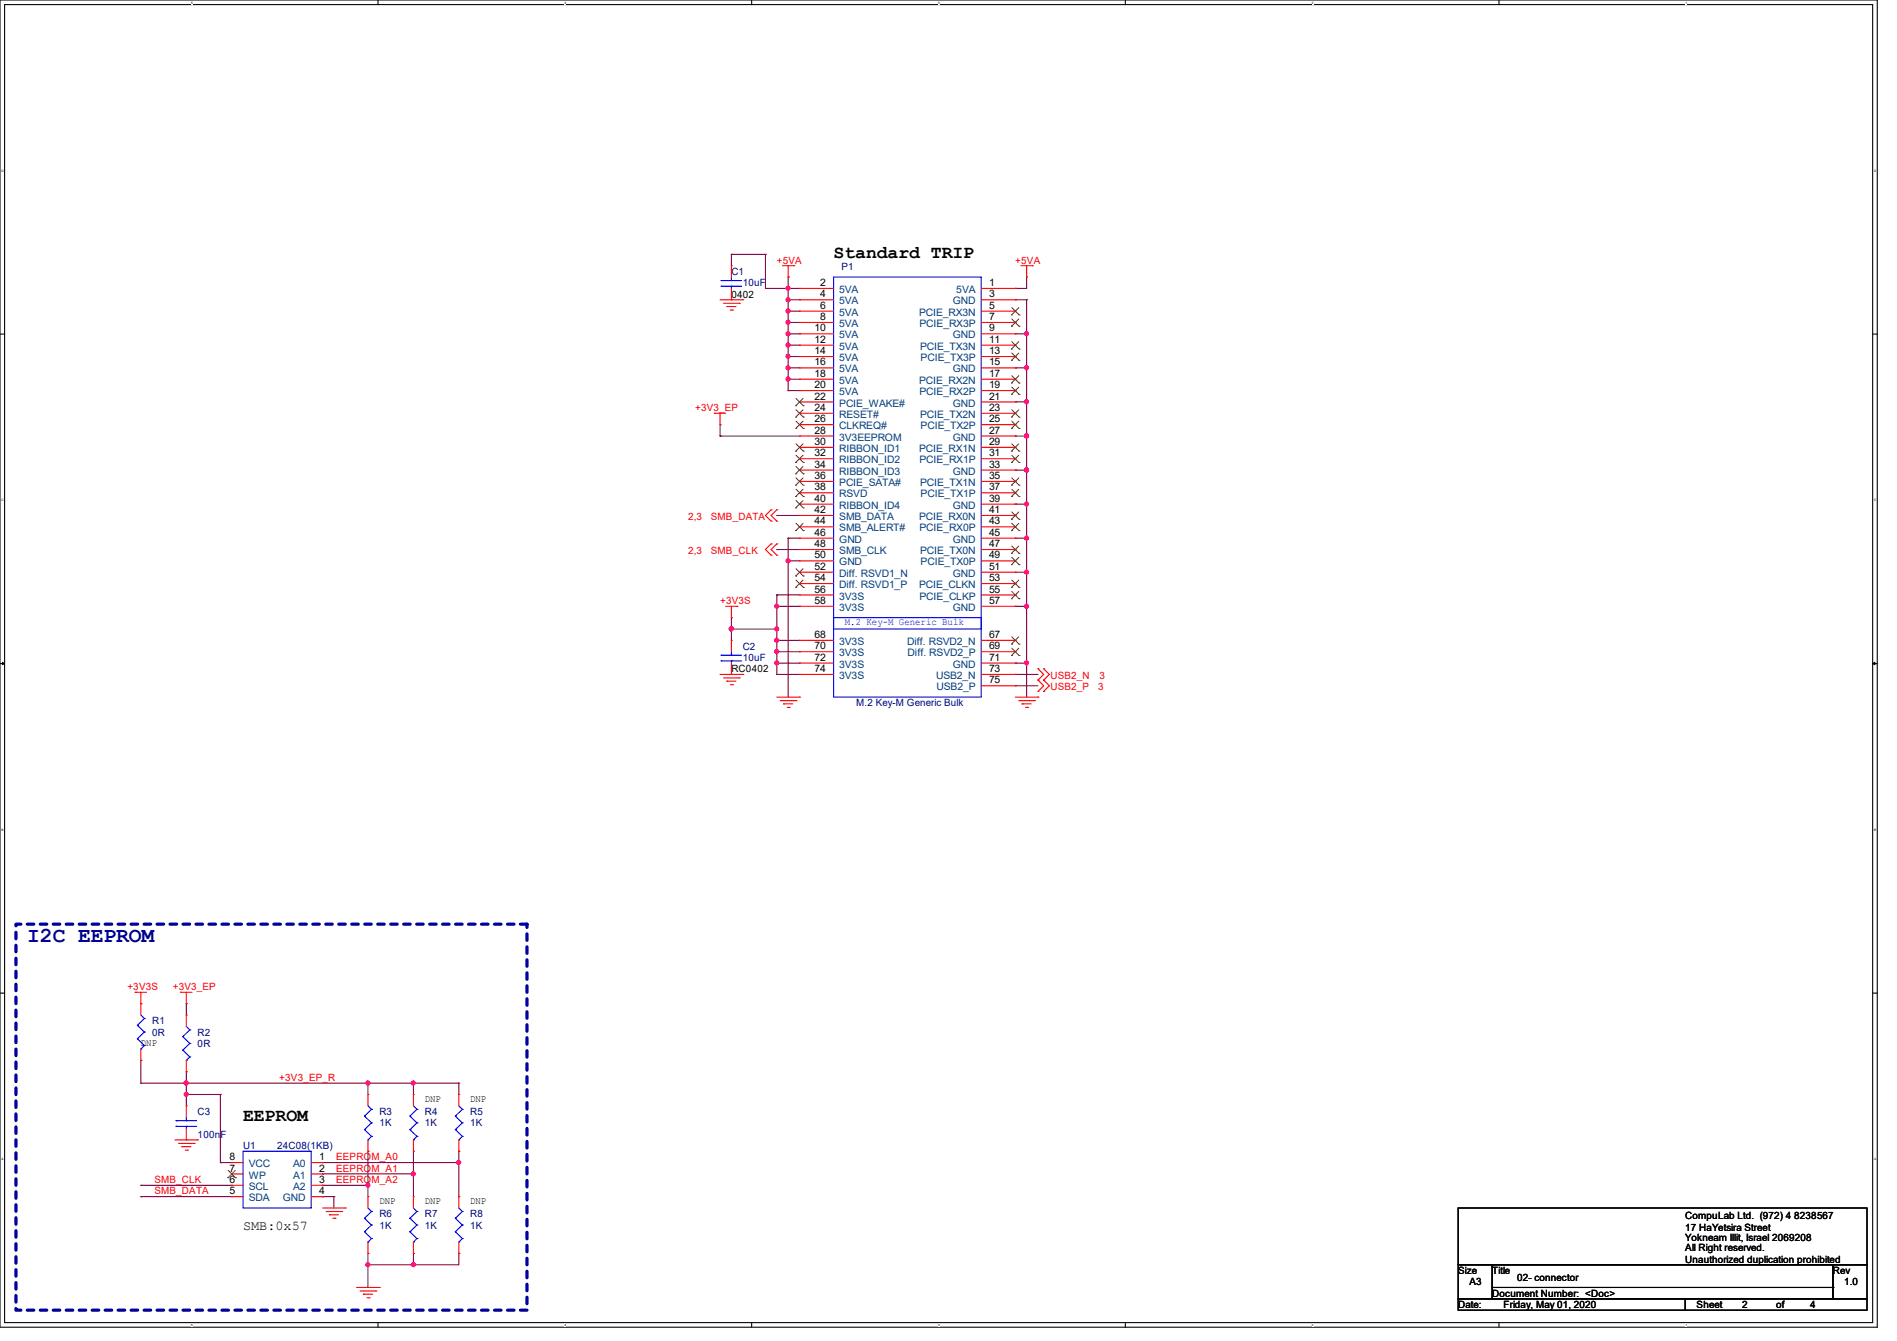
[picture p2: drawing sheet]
<svg xmlns="http://www.w3.org/2000/svg" width="297mm" height="210mm" viewBox="0 0 297 210" stroke-linecap="round" stroke-linejoin="round" font-family="sans-serif">
<path d="M0 0h293.9v207.9h-293.9zM.7 .7h292.5v206.4h-292.5z" fill="none" stroke="#000" stroke-width=".17"/>
<g fill="#fff">
<path d="M29.9 .1h.3v.6h-.3z"/>
<path d="M29.9 207.3h.3v.5h-.3z"/>
</g>
<path d="M59.2 0v.7M59.2 207.1v.8" fill="none" stroke="#000" stroke-width=".17"/>
<g fill="#fff">
<path d="M88.4 .1h.2v.6h-.2z"/>
<path d="M88.4 207.3h.2v.5h-.2z"/>
</g>
<path d="M117.7 0v.7M117.7 207.1v.8" fill="none" stroke="#000" stroke-width=".17"/>
<g fill="#fff">
<path d="M146.9 .1h.3v.6h-.3z"/>
<path d="M146.9 207.3h.3v.5h-.3z"/>
</g>
<path d="M176.2 0v.7M176.2 207.1v.8" fill="none" stroke="#000" stroke-width=".17"/>
<g fill="#fff">
<path d="M205.4 .1h.3v.6h-.3z"/>
<path d="M205.4 207.3h.3v.5h-.3z"/>
</g>
<path d="M234.7 0v.7M234.7 207.1v.8" fill="none" stroke="#000" stroke-width=".17"/>
<g fill="#fff">
<path d="M263.9 .1h.3v.6h-.3z"/>
<path d="M263.9 207.3h.3v.5h-.3z"/>
<path d="M.2 26.5h.3v.6h-.3z"/>
<path d="M293.4 26.5h.3v.6h-.3z"/>
<path d="M.2 78.1h.3v.6h-.3z"/>
<path d="M293.4 78.1h.3v.6h-.3z"/>
</g>
<path d="M0 52.3h.7M293.2 52.3h.7" fill="none" stroke="#000" stroke-width=".17"/>
<g fill="#fff">
<path d="M.2 129.7h.3v.6h-.3z"/>
<path d="M293.4 129.7h.3v.6h-.3z"/>
</g>
<path d="M0 103.9h.7M293.2 103.9h.7" fill="none" stroke="#000" stroke-width=".17"/>
<path d="M.4 103.7l.3 .2-.3 .2zM293.2 103.9l.3-.2v.4z" fill="#000" stroke="#000" stroke-width=".16"/>
<g fill="#fff">
<path d="M.2 181.3h.3v.6h-.3z"/>
<path d="M293.4 181.3h.3v.6h-.3z"/>
</g>
<path d="M0 155.5h.7M293.2 155.5h.7M228.3 189.2h64v8.9h-64zM228.3 198.1h5.3v5.3h-5.3zM233.6 198.1h53.4v5.3h-53.4zM287 198.1h5.3v5.3h-5.3zM228.3 203.4h35.6v1.8h-35.6zM233.6 201.6h53.4M263.9 203.4h28.4v1.8h-28.4zM287 201.6h.1" fill="none" stroke="#000" stroke-width=".17"/>
<path d="M2.5 144.7h80v60.5h-80z" fill="none" stroke="#0000a0" stroke-width=".51" stroke-dasharray="1 1"/>
<g fill="none" stroke="#800040" stroke-width=".17">
<path d="M114.5 39.8h.1M114.5 39.8h5.3M114.5 39.8v1.8M119.8 39.8h.1M119.8 39.8v5.4M119.8 45.2h.1M119.8 45.2h5.4M123.4 43.4h.1M123.4 45.2h.1M123.4 59.4h.1M123.4 46.9h.1M123.4 55.8h.1"/>
<path d="M123.4 50.5h.1M123.4 48.7h.1M123.4 54.1h.1M123.4 52.3h.1M123.4 57.6h.1M123.4 43.4v17.8M123.4 59.4h1.8M123.4 46.9h1.8M123.4 48.7h1.8M123.4 57.6h1.8M123.4 55.8h1.8M123.4 50.5h1.8"/>
<path d="M123.4 52.3h1.8M123.4 54.1h1.8M159 52.3h.1M159 46.9h.1M159 57.6h.1M159 45.2h.1M159 46.9h1.7M159 57.6h1.7M159 52.3h1.7M160.7 52.3h.1M160.7 43.4h.1M160.7 46.9h.1"/>
<path d="M160.7 57.6h.1M160.7 43.4v1.8h-1.7M160.7 46.9v62.3M112.7 68.3h.1M112.7 66.5h.1M112.7 68.3h12.5M112.7 66.5v1.8M123.4 61.2h.1M123.4 61.2h1.8M159 73.6h.1M159 68.3h.1M159 62.9h.1"/>
<path d="M159 79h.1M159 68.3h1.7M159 73.6h1.7M159 62.9h1.7M159 79h1.7M160.7 79h.1M160.7 73.6h.1M160.7 68.3h.1M160.7 62.9h.1M114.5 98.5h.1M114.5 96.7h.1M114.5 96.7v3.6"/>
<path d="M114.5 98.5h7.1M121.6 80.7h.1M121.6 86.1h.1M121.6 93.2h.1M121.6 95h.1M121.6 98.5h.1M121.6 80.7h3.6M121.6 86.1h3.6M121.6 93.2v12.4M121.6 95h3.6M121.6 93.2h3.6M123.4 84.3h.1"/>
<path d="M123.4 87.8h.1M123.4 84.3v24.9M123.4 84.3h1.8M123.4 87.8h1.8M159 95h.1M159 89.6h.1M159 84.3h.1M159 84.3h1.7M159 95h1.7M159 89.6h1.7M160.7 95h.1M160.7 84.3h.1"/>
<path d="M160.7 89.6h.1M121.6 103.8h.1M121.6 100.3h.1M121.6 102.1h.1M121.6 105.6h.1M121.6 103.8h3.6M121.6 105.6h3.6M121.6 100.3h3.6M121.6 102.1h3.6M159 103.8h.1M159 105.6h.1M159 107.4h.1"/>
<path d="M159 103.8h1.7M159 105.6h3.5M159 107.4h3.5M160.7 103.8h.1M29.2 157.2h.1M29.2 157.2v1.8M22.1 166.1h.1M22.1 169.6h.1M22.1 169.6h49.7M22.1 166.1v3.5M29.2 167.9h.1M29.2 169.6h.1"/>
<path d="M29.2 171.4h.1M29.2 167.9v5.3M29.2 171.4h5.3M34.5 171.4h.1M34.5 171.4v10.7M57.6 169.6h.1M57.6 169.6v1.8M64.7 169.6h.1M64.7 169.6v1.8M71.8 169.6h.1M71.8 169.6v1.8M22.1 187.4h.1"/>
<path d="M22.1 185.6h.1M22.1 185.6h14.2M22.1 187.4h14.2M34.5 182.1h.1M34.5 182.1h1.8M50.5 185.6h.1M50.5 183.9h.1M50.5 182.1h.1M50.5 187.4h.1M50.5 185.6h7.1M50.5 183.9h14.2M50.5 182.1h21.3"/>
<path d="M50.5 187.4h1.8M52.3 187.4h.1M52.3 187.4v1.8M57.6 180.3h.1M57.6 185.6h.1M57.6 198.1h.1M57.6 196.3h.1M57.6 180.3v7.1M57.6 196.3v5.3M64.7 183.9h.1M64.7 196.3h.1M64.7 198.1h.1"/>
<path d="M64.7 180.3h.1M64.7 180.3v7.1M64.7 196.3v1.8M71.8 182.1h.1M71.8 180.3h.1M71.8 196.3h.1M71.8 180.3v7.1M71.8 196.3v1.8h-14.2"/>
</g>
<g fill="#f0f" stroke="#f0f" stroke-width=".17">
<circle cx="29.1" cy="169.6" r=".32"/>
<circle cx="57.6" cy="185.6" r=".32"/>
<circle cx="64.7" cy="183.8" r=".32"/>
<circle cx="71.8" cy="182.1" r=".32"/>
<circle cx="64.7" cy="198.1" r=".32"/>
<circle cx="57.6" cy="169.6" r=".32"/>
<circle cx="64.7" cy="169.6" r=".32"/>
<circle cx="29.1" cy="171.4" r=".32"/>
<circle cx="57.6" cy="198.1" r=".32"/>
<circle cx="160.7" cy="78.9" r=".32"/>
<circle cx="160.7" cy="73.6" r=".32"/>
<circle cx="160.7" cy="52.3" r=".32"/>
<circle cx="123.4" cy="59.4" r=".32"/>
<circle cx="123.4" cy="46.9" r=".32"/>
<circle cx="123.4" cy="55.8" r=".32"/>
<circle cx="123.4" cy="45.1" r=".32"/>
<circle cx="123.4" cy="50.5" r=".32"/>
<circle cx="123.4" cy="48.7" r=".32"/>
<circle cx="123.4" cy="54" r=".32"/>
<circle cx="123.4" cy="52.3" r=".32"/>
<circle cx="123.4" cy="57.6" r=".32"/>
<circle cx="123.4" cy="87.8" r=".32"/>
<circle cx="114.5" cy="98.5" r=".32"/>
<circle cx="121.6" cy="103.8" r=".32"/>
<circle cx="121.6" cy="100.3" r=".32"/>
<circle cx="121.6" cy="102" r=".32"/>
<circle cx="121.6" cy="98.5" r=".32"/>
<circle cx="121.6" cy="94.9" r=".32"/>
<circle cx="160.7" cy="103.8" r=".32"/>
<circle cx="160.7" cy="94.9" r=".32"/>
<circle cx="160.7" cy="68.3" r=".32"/>
<circle cx="160.7" cy="57.6" r=".32"/>
<circle cx="160.7" cy="84.3" r=".32"/>
<circle cx="160.7" cy="89.6" r=".32"/>
<circle cx="160.7" cy="62.9" r=".32"/>
</g>
<g fill="none" stroke="#f00" stroke-width=".17">
<path d="M112.7 46.9h3.6M113.3 47.5h2.4M113.8 48h.1M113.8 48h1.4M114.3 48.6h.4M114.5 41.6h.1M114.5 46.9h.1M114.5 41.6v1.8M114.5 45.2v1.7M114.7 48.6h.1M115.7 47.5h.1M116.3 46.9h.1"/>
<path d="M122.5 41.6h1.8M123.4 43.4h.1M123.4 41.6v1.8M124.3 41.6h.1M125.2 45.2h.1M125.2 46.9h.1M125.2 48.7h.1M125.2 50.5h.1M125.2 52.3h.1M125.2 54.1h.1M125.2 55.8h.1M125.2 57.6h.1"/>
<path d="M125.2 59.4h.1M125.2 46.9h5.3M125.2 45.2h5.3M125.2 48.7h5.3M125.2 50.5h5.3M125.2 52.3h5.3M125.2 54.1h5.3M125.2 55.8h5.3M125.2 57.6h5.3M125.2 59.4h5.3M153.6 46.9h5.4M153.6 45.2h5.4"/>
<path d="M153.6 48.7h5.4M153.6 50.5h5.4M153.6 52.3h5.4M153.6 54.1h5.4M153.6 55.8h5.4M153.6 57.6h5.4M153.6 59.4h5.4M159 45.2h.1M159 48.7h.1M159 50.5h.1M159 52.3h.1M159 46.9h.1"/>
<path d="M159 57.6h.1M159 54.1h.1M159 55.8h.1M159 59.4h.1M159.9 41.6h1.7M160.7 43.4h.1M160.7 41.6v1.8M161.6 41.6h.1M111.8 64.7h.1M111.8 64.7h1.8M112.7 66.5h.1M112.7 64.7v1.8"/>
<path d="M120.7 79.8h.1M120.7 79.8l-.9 .9 .9 .9M121.6 79.8h.1M121.6 79.8l-.9 .9 .9 .9M125.2 61.2h.1M125.2 62.9h.1M125.2 64.7h.1M125.2 68.3h.1M125.2 70.1h.1M125.2 71.8h.1M125.2 73.6h.1M125.2 75.4h.1"/>
<path d="M125.2 77.2h.1M125.2 79h.1M125.2 66.5h.1M125.2 64.7h5.3M125.2 61.2h5.3M125.2 62.9h5.3M125.2 66.5h5.3M125.2 68.3h5.3M125.2 70.1h5.3M125.2 71.8h5.3M125.2 73.6h5.3M125.2 75.4h5.3"/>
<path d="M125.2 77.2h5.3M125.2 79h5.3M153.6 64.7h5.4M153.6 61.2h5.4M153.6 62.9h5.4M153.6 66.5h5.4M153.6 68.3h5.4M153.6 70.1h5.4M153.6 71.8h5.4M153.6 73.6h5.4M153.6 75.4h5.4M153.6 77.2h5.4"/>
<path d="M153.6 79h5.4M159 61.2h.1M159 62.9h.1M159 64.7h.1M159 66.5h.1M159 68.3h.1M159 70.1h.1M159 71.8h.1M159 73.6h.1M159 75.4h.1M159 77.2h.1M159 79h.1"/>
<path d="M113.6 95h1.8M114.5 96.7h.1M114.5 95v1.7M115.4 95h.1M120.7 85.2h.1M120.7 87h.1M120.7 81.6h.1M120.7 85.2l-.9 .9 .9 .9M121.6 85.2h.1M121.6 87h.1M121.6 81.6h.1M121.6 85.2l-.9 .9 .9 .9"/>
<path d="M125.2 80.7h.1M125.2 82.5h.1M125.2 84.3h.1M125.2 86.1h.1M125.2 87.8h.1M125.2 89.6h.1M125.2 91.4h.1M125.2 93.2h.1M125.2 95h.1M125.2 95h5.3M125.2 80.7h5.3M125.2 82.5h5.3"/>
<path d="M125.2 84.3h5.3M125.2 86.1h5.3M125.2 87.8h5.3M125.2 89.6h5.3M125.2 91.4h5.3M125.2 93.2h5.3M153.6 95h5.4M153.6 80.7h5.4M153.6 82.5h5.4M153.6 84.3h5.4M153.6 86.1h5.4M153.6 87.8h5.4"/>
<path d="M153.6 89.6h5.4M153.6 91.4h5.4M153.6 93.2h5.4M159 80.7h.1M159 82.5h.1M159 84.3h.1M159 86.1h.1M159 87.8h.1M159 89.6h.1M159 91.4h.1M159 93.2h.1M159 95h.1"/>
<path d="M112.7 105.6h3.6M113.3 106.2h2.4M113.8 106.7h.1M113.8 106.7h1.4M114.3 107.2h.4M114.5 100.3h.1M114.5 105.6h.1M114.5 100.3v1.8M114.5 103.8v1.8M114.7 107.2h.1M115.7 106.2h.1M116.3 105.6h.1"/>
<path d="M121.6 109.2h3.6M122.2 109.7h2.4M122.7 110.2h.1M122.7 110.2h1.4M123.2 110.8h.4M123.6 110.8h.1M124.6 109.7h.1M125.2 109.2h.1M125.2 100.3h.1M125.2 102.1h.1M125.2 103.8h.1M125.2 105.6h.1"/>
<path d="M125.2 105.6h5.3M125.2 100.3h5.3M125.2 102.1h5.3M125.2 103.8h5.3M153.6 105.6h5.4M153.6 100.3h5.4M153.6 102.1h5.4M153.6 103.8h5.4M153.6 107.4h5.4M159 100.3h.1M159 102.1h.1M159 103.8h.1"/>
<path d="M159 105.6h.1M159 107.4h.1M159 109.2h3.5M159.5 109.7h2.5M160 110.2h.1M160 110.2h1.5M160.6 110.8h.3M160.9 110.8h.1M162 109.7h.1M162.5 109.2h.1M162.5 104.7h.1M162.5 106.5h.1"/>
<path d="M162.5 108.3h.1M162.5 104.7l.9 .9-.9 .9M162.5 106.5l.9 .9-.9 .9M163.4 104.7h.1M163.4 106.5h.1M163.4 108.3h.1M163.4 104.7l.9 .9-.9 .9M163.4 106.5l.9 .9-.9 .9M21.2 155.4h.1M21.2 155.4h1.7M22.1 157.2h.1M22.1 155.4v3.6"/>
<path d="M28.3 155.4h.1M28.3 155.4h1.8M29.2 157.2h.1M29.2 159h.1M29.2 155.4v1.8M29.2 159v1.7M22.1 166.1h.1M22.1 164.3v1.8M27.4 178.5h3.5M27.9 179.1h2.5M28.4 179.6h.1M28.4 179.6h1.5"/>
<path d="M29.2 178.5h.1M29.2 173.2h.1M29.2 167.9h.1M29.2 166.1v1.8M29.2 173.2v1.8M29.2 176.7v1.8M30.4 179.1h.1M30.9 178.5h.1M57.6 171.4h.1M57.6 171.4v1.8M57.6 178.5v1.8M64.7 171.4h.1"/>
<path d="M64.7 171.4v1.8M64.7 178.5v1.8M71.8 171.4h.1M71.8 171.4v1.8M71.8 178.5v1.8M29 180.1h.3M29.3 180.1h.1M36.3 187.4h.1M36.3 185.6h.1M36.3 183.9h.1M36.3 182.1h.1M36.3 182.1h1.8"/>
<path d="M36.3 183.9h1.8M36.3 185.6h1.8M36.3 187.4h1.8M48.7 182.1h1.8M48.7 183.9h1.8M48.7 185.6h1.8M48.7 187.4h1.8M50.5 182.1h.1M50.5 183.9h.1M50.5 185.6h.1M50.5 187.4h.1M50.5 189.2h3.6"/>
<path d="M51.1 189.7h2.4M51.6 190.2h.1M51.6 190.2h1.4M52.1 190.8h.4M52.5 190.8h.1M53.5 189.7h.1M54.1 189.2h.1M57.6 187.4h.1M57.6 196.3h.1M57.6 180.3h.1M57.6 187.4v1.8M57.6 194.5v1.8"/>
<path d="M64.7 180.3h.1M64.7 187.4h.1M64.7 196.3h.1M64.7 187.4v1.8M64.7 194.5v1.8M71.8 180.3h.1M71.8 187.4h.1M71.8 196.3h.1M71.8 187.4v1.8M71.8 194.5v1.8M55.8 201.6h3.6M56.4 202.2h2.4"/>
<path d="M56.9 202.7h.1M56.9 202.7h1.4M57.4 203.2h.4M57.8 203.2h.1M58.8 202.2h.1M59.4 201.6h.1"/>
</g>
<g fill="none" stroke="#00f" stroke-width=".17">
<path d="M112.9 43.9h.1M112.9 44.8h.1M112.9 43.9h3.2M112.9 44.8h3.2M114.5 44.8h.1M114.5 43.9h.1M114.5 43.4v.5M114.5 44.8v.4M130.5 43.4h23.1v65.8h-23.1zM130.5 96.7h23.1v1.8h-23.1zM112.9 102.6h.1M112.9 103.5h.1"/>
<path d="M112.9 102.6h3.2M112.9 103.5h3.2M114.5 103.5h.1M114.5 102.6h.1M114.5 102.1v.5M114.5 103.5v.3M22.1 159l.5 .5M22.6 159.5h.1M22.6 159.5l-1.1 1.1M21.5 160.6h.1M21.5 162.7h.1M21.5 160.6l1.1 1"/>
<path d="M21.5 162.7l1.1 1M22.1 164.3h.1M22.6 161.6h.1M22.6 163.7h.1M22.6 163.7l-.5 .6M22.6 161.6l-1.1 1.1M27.6 175.5h.1M27.6 176.4h.1M27.6 175.5h3.2M27.6 176.4h3.2M28.6 162.3h.1M28.6 164.5h.1"/>
<path d="M28.6 162.3l1.1 1.1M28.6 164.5l1.1 1M29.2 176.4h.1M29.2 175.5h.1M29.2 166.1h.1M29.2 175v.5M29.2 176.4v.3M29.2 160.7l.5 .6M29.7 161.3h.1M29.7 163.4h.1M29.7 165.5h.1M29.7 165.5l-.5 .6"/>
<path d="M29.7 161.3l-1.1 1M29.7 163.4l-1.1 1.1M57.1 174.8h.1M57.1 176.9h.1M57.1 174.8l1.1 1.1M57.1 176.9l1.1 1.1M57.6 178.5h.1M57.6 173.2l.6 .5M58.2 173.7h.1M58.2 175.9h.1M58.2 178h.1M58.2 178l-.6 .5"/>
<path d="M58.2 173.7l-1.1 1.1M58.2 175.9l-1.1 1M64.2 174.8h.1M64.2 176.9h.1M64.2 174.8l1.1 1.1M64.2 176.9l1.1 1.1M64.7 178.5h.1M64.7 173.2l.6 .5M65.3 173.7h.1M65.3 175.9h.1M65.3 178h.1M65.3 178l-.6 .5"/>
<path d="M65.3 173.7l-1.1 1.1M65.3 175.9l-1.1 1M71.3 174.8h.1M71.3 176.9h.1M71.3 174.8l1.1 1.1M71.3 176.9l1.1 1.1M71.8 178.5h.1M71.8 173.2l.6 .5M72.4 173.7h.1M72.4 175.9h.1M72.4 178h.1M72.4 178l-.6 .5"/>
<path d="M72.4 173.7l-1.1 1.1M72.4 175.9l-1.1 1M38.1 180.3h10.6v8.9h-10.6zM57.1 190.8h.1M57.1 192.9h.1M57.1 190.8l1.1 1.1M57.1 192.9l1.1 1.1M57.6 194.5h.1M57.6 189.2l.6 .5M58.2 189.7h.1M58.2 191.9h.1M58.2 194h.1"/>
<path d="M58.2 194l-.6 .5M58.2 189.7l-1.1 1.1M58.2 191.9l-1.1 1M64.2 190.8h.1M64.2 192.9h.1M64.2 190.8l1.1 1.1M64.2 192.9l1.1 1.1M64.7 194.5h.1M64.7 189.2l.6 .5M65.3 189.7h.1M65.3 191.9h.1M65.3 194h.1"/>
<path d="M65.3 194l-.6 .5M65.3 189.7l-1.1 1.1M65.3 191.9l-1.1 1M71.3 190.8h.1M71.3 192.9h.1M71.3 190.8l1.1 1.1M71.3 192.9l1.1 1.1M71.8 194.5h.1M71.8 189.2l.6 .5M72.4 189.7h.1M72.4 191.9h.1M72.4 194h.1"/>
<path d="M72.4 194l-.6 .5M72.4 189.7l-1.1 1.1M72.4 191.9l-1.1 1"/>
</g>
<g fill="none" stroke="#804000" stroke-width=".16">
<path d="M158.4 49.3h.1M158.4 51.1h.1M158.4 54.7h.1M158.4 56.4h.1M158.4 60h.1M158.4 48.2l1.2 1.1M158.4 50l1.2 1.1M158.4 53.5l1.2 1.2M158.4 55.3l1.2 1.1M158.4 58.8l1.2 1.2M159.5 48.2l-1.1 1.1M159.5 50l-1.1 1.1"/>
<path d="M159.5 53.5l-1.1 1.2M159.5 55.3l-1.1 1.1M159.5 58.8l-1.1 1.2M159.6 49.3h.1M159.6 51.1h.1M159.6 54.7h.1M159.6 56.4h.1M159.6 60h.1M124.6 63.5h.1M124.6 65.3h.1M124.6 70.7h.1M124.6 72.4h.1"/>
<path d="M124.6 74.2h.1M124.6 76h.1M124.6 77.8h.1M124.6 79.5h.1M124.6 67.1h.1M124.6 62.4l1.2 1.1M124.6 64.2l1.2 1.1M124.6 69.5l1.2 1.2M124.6 71.3l1.2 1.1M124.6 73.1l1.2 1.1M124.6 74.8l1.2 1.2M124.6 76.6l1.2 1.2"/>
<path d="M124.6 78.4l1.2 1.1M124.6 66l1.2 1.1M125.7 62.4l-1.1 1.1M125.7 64.2l-1.1 1.1M125.7 69.5l-1.1 1.2M125.7 71.3l-1.1 1.1M125.7 73.1l-1.1 1.1M125.7 74.8l-1.1 1.2M125.7 76.6l-1.1 1.2M125.7 78.4l-1.1 1.1M125.7 66l-1.1 1.1M125.8 63.5h.1"/>
<path d="M125.8 65.3h.1M125.8 70.7h.1M125.8 72.4h.1M125.8 74.2h.1M125.8 76h.1M125.8 77.8h.1M125.8 79.5h.1M125.8 67.1h.1M158.4 61.8h.1M158.4 65.3h.1M158.4 67.1h.1M158.4 70.7h.1"/>
<path d="M158.4 72.4h.1M158.4 76h.1M158.4 77.8h.1M158.4 60.6l1.2 1.2M158.4 64.2l1.2 1.1M158.4 66l1.2 1.1M158.4 69.5l1.2 1.2M158.4 71.3l1.2 1.1M158.4 74.8l1.2 1.2M158.4 76.6l1.2 1.2M159.5 60.6l-1.1 1.2M159.5 64.2l-1.1 1.1"/>
<path d="M159.5 66l-1.1 1.1M159.5 69.5l-1.1 1.2M159.5 71.3l-1.1 1.1M159.5 74.8l-1.1 1.2M159.5 76.6l-1.1 1.2M159.6 61.8h.1M159.6 65.3h.1M159.6 67.1h.1M159.6 70.7h.1M159.6 72.4h.1M159.6 76h.1M159.6 77.8h.1"/>
<path d="M124.6 83.1h.1M124.6 90.2h.1M124.6 92h.1M124.6 82l1.2 1.1M124.6 89.1l1.2 1.1M124.6 90.8l1.2 1.2M125.7 82l-1.1 1.1M125.7 89.1l-1.1 1.1M125.7 90.8l-1.1 1.2M125.8 83.1h.1M125.8 90.2h.1M125.8 92h.1"/>
<path d="M158.4 81.3h.1M158.4 83.1h.1M158.4 86.7h.1M158.4 88.4h.1M158.4 92h.1M158.4 93.8h.1M158.4 80.2l1.2 1.1M158.4 82l1.2 1.1M158.4 85.5l1.2 1.2M158.4 87.3l1.2 1.1M158.4 90.8l1.2 1.2M158.4 92.6l1.2 1.2"/>
<path d="M158.4 99.7l1.2 1.2M159.5 80.2l-1.1 1.1M159.5 82l-1.1 1.1M159.5 85.5l-1.1 1.2M159.5 87.3l-1.1 1.1M159.5 90.8l-1.1 1.2M159.5 92.6l-1.1 1.2M159.5 99.7l-1.1 1.2M159.6 81.3h.1M159.6 83.1h.1M159.6 86.7h.1M159.6 88.4h.1"/>
<path d="M159.6 92h.1M159.6 93.8h.1M158.4 100.9h.1M158.4 102.7h.1M158.4 101.5l1.2 1.2M159.5 101.5l-1.1 1.2M159.6 100.9h.1M159.6 102.7h.1M35.7 184.4h.1M35.7 183.3l1.2 1.1M36.8 183.3l-1.1 1.1M36.9 184.4h.1"/>
</g>
<text font-size="3.3" fill="#000080" x="4.3" y="147.5">I2C EEPROM</text>
<g font-size="2.8">
<text x="130.5" y="40.4">Standard TRIP</text>
<text x="38.1" y="175.6">EEPROM</text>
</g>
<text font-size="2.1" x="38.1" y="192.6">SMB:0x57</text>
<g font-size="1.6" fill="#f00">
<text x="121.6" y="41.3">+5VA</text>
<text x="159" y="41.3">+5VA</text>
<text x="108.8" y="64.4">+3V3_EP</text>
<text x="107.7" y="81.4">2,3</text>
<text x="111.3" y="81.4">SMB_DATA</text>
<text x="107.7" y="86.8">2,3</text>
<text x="111.3" y="86.8">SMB_CLK</text>
<text x="112.7" y="94.6">+3V3S</text>
<text x="164.5" y="106.3">USB2_N</text>
<text x="172.1" y="106.3">3</text>
<text x="164.5" y="108.1">USB2_P</text>
<text x="172" y="108.1">3</text>
<text x="19.9" y="155.1">+3V3S</text>
<text x="27.1" y="155.1">+3V3_EP</text>
<text x="43.7" y="169.3">+3V3_EP_R</text>
<text x="24.2" y="185.3">SMB_CLK</text>
<text x="52.6" y="185.3">EEPROM_A2</text>
<text x="52.6" y="183.5">EEPROM_A1</text>
<text x="52.6" y="181.7">EEPROM_A0</text>
<text x="24.2" y="187.1">SMB_DATA</text>
</g>
<g font-size="1.6" fill="#000080">
<text x="114.5" y="43.1">C1</text>
<text x="116.3" y="44.8">10uF</text>
<text x="131.7" y="42.3">P1</text>
<text x="116.3" y="101.7">C2</text>
<text x="116.3" y="103.5">10uF</text>
<text x="134.1" y="110.6">M.2 Key-M Generic Bulk</text>
<text x="23.8" y="160.4">R1</text>
<text x="23.8" y="162.2">0R</text>
<text x="30.9" y="162.2">R2</text>
<text x="30.9" y="164">0R</text>
<text x="30.9" y="174.6">C3</text>
<text x="30.9" y="178.2">100nF</text>
<text x="38.1" y="180">U1</text>
<text x="43.4" y="180">24C08(1KB)</text>
<text x="59.4" y="174.6">R3</text>
<text x="59.4" y="176.4">1K</text>
<text x="66.5" y="174.6">R4</text>
<text x="66.5" y="176.4">1K</text>
<text x="73.6" y="174.6">R5</text>
<text x="73.6" y="176.4">1K</text>
<text x="59.4" y="190.6">R6</text>
<text x="66.5" y="190.6">R7</text>
<text x="73.6" y="190.6">R8</text>
<text x="59.4" y="192.4">1K</text>
<text x="66.5" y="192.4">1K</text>
<text x="73.6" y="192.4">1K</text>
</g>
<g font-size="1.6">
<text x="114.5" y="46.6">0402</text>
<text x="128.4" y="44.8">2</text>
<text x="128.4" y="46.6">4</text>
<text x="154.9" y="44.8">1</text>
<text x="154.9" y="46.6">3</text>
<text x="127.5" y="51.9">10</text>
<text x="127.5" y="53.7">12</text>
<text x="128.4" y="48.3">6</text>
<text x="128.4" y="50.1">8</text>
<text x="154.9" y="48.3">5</text>
<text x="154.9" y="50.1">7</text>
<text x="154.9" y="51.9">9</text>
<text x="154.9" y="53.7">11</text>
<text x="127.5" y="55.5">14</text>
<text x="127.5" y="57.2">16</text>
<text x="127.5" y="59">18</text>
<text x="154.9" y="57.2">15</text>
<text x="154.9" y="55.5">13</text>
<text x="154.9" y="59">17</text>
<text x="127.5" y="60.8">20</text>
<text x="127.5" y="62.6">22</text>
<text x="127.5" y="64.3">24</text>
<text x="154.9" y="60.8">19</text>
<text x="154.9" y="62.6">21</text>
<text x="154.9" y="64.3">23</text>
<text x="127.5" y="67.9">28</text>
<text x="127.5" y="69.7">30</text>
<text x="127.5" y="71.5">32</text>
<text x="127.5" y="66.1">26</text>
<text x="154.9" y="66.1">25</text>
<text x="154.9" y="67.9">27</text>
<text x="154.9" y="69.7">29</text>
<text x="154.9" y="71.5">31</text>
<text x="127.5" y="73.2">34</text>
<text x="127.5" y="75">36</text>
<text x="127.5" y="76.8">38</text>
<text x="154.9" y="73.2">33</text>
<text x="154.9" y="75">35</text>
<text x="154.9" y="76.8">37</text>
<text x="127.5" y="78.6">40</text>
<text x="127.5" y="80.3">42</text>
<text x="127.5" y="82.1">44</text>
<text x="127.5" y="83.9">46</text>
<text x="154.9" y="78.6">39</text>
<text x="154.9" y="80.3">41</text>
<text x="154.9" y="82.1">43</text>
<text x="154.9" y="83.9">45</text>
<text x="127.5" y="85.7">48</text>
<text x="127.5" y="87.5">50</text>
<text x="127.5" y="89.2">52</text>
<text x="154.9" y="85.7">47</text>
<text x="154.9" y="87.5">49</text>
<text x="154.9" y="89.2">51</text>
<text x="127.5" y="91">54</text>
<text x="127.5" y="92.8">56</text>
<text x="127.5" y="94.6">58</text>
<text x="154.9" y="91">53</text>
<text x="154.9" y="92.8">55</text>
<text x="154.9" y="94.6">57</text>
<text x="127.5" y="99.9">68</text>
<text x="127.5" y="101.7">70</text>
<text x="154.9" y="99.9">67</text>
<text x="154.9" y="101.7">69</text>
<text x="114.5" y="105.3">RC0402</text>
<text x="127.5" y="103.5">72</text>
<text x="127.5" y="105.2">74</text>
<text x="154.9" y="103.5">71</text>
<text x="154.9" y="105.2">73</text>
<text x="154.9" y="107">75</text>
<text x="22.1" y="163.7">DNP</text>
<text x="66.5" y="172.6">DNP</text>
<text x="73.6" y="172.6">DNP</text>
<text x="35.9" y="185.3">6</text>
<text x="35.9" y="183.5">7</text>
<text x="35.9" y="181.7">8</text>
<text x="50" y="181.7">1</text>
<text x="50" y="183.5">2</text>
<text x="50" y="185.3">3</text>
<text x="35.9" y="187">5</text>
<text x="50" y="187">4</text>
<text x="59.4" y="188.6">DNP</text>
<text x="66.5" y="188.6">DNP</text>
<text x="73.6" y="188.6">DNP</text>
<text x="263.9" y="191">CompuLab Ltd. (972) 4 8238567</text>
<text x="263.9" y="196">All Right reserved.</text>
<text x="263.9" y="197.7">Unauthorized duplication prohibited</text>
<text x="263.9" y="192.7">17 HaYetsira Street</text>
<text x="263.9" y="194.3">Yokneam Illit, Israel 2069208</text>
<text x="228.3" y="199.5">Size</text>
<text x="230.1" y="201.3">A3</text>
<text x="233.6" y="203.1">Document Number: &lt;Doc&gt;</text>
<text x="233.6" y="199.5">Title</text>
<text x="237.5" y="200.6">02- connector</text>
<text x="287" y="199.5">Rev</text>
<text x="288.8" y="201.3">1.0</text>
<text x="228.3" y="204.8">Date:</text>
<text x="235.4" y="204.8">Friday, May 01, 2020</text>
<text x="265.6" y="204.8">Sheet</text>
<text x="272.8" y="204.8">2</text>
<text x="278.1" y="204.8">of</text>
<text x="283.4" y="204.8">4</text>
</g>
<g font-size="1.6" fill="#004080">
<text x="131.4" y="45.9">5VA</text>
<text x="131.4" y="47.7">5VA</text>
<text x="149.2" y="47.7">GND</text>
<text x="149.7" y="45.9">5VA</text>
<text x="131.4" y="49.4">5VA</text>
<text x="131.4" y="51.2">5VA</text>
<text x="131.4" y="53">5VA</text>
<text x="143.9" y="49.4">PCIE_RX3N</text>
<text x="144" y="51.2">PCIE_RX3P</text>
<text x="149.2" y="53">GND</text>
<text x="131.4" y="54.8">5VA</text>
<text x="131.4" y="56.6">5VA</text>
<text x="131.4" y="58.3">5VA</text>
<text x="144.1" y="54.8">PCIE_TX3N</text>
<text x="144.1" y="56.6">PCIE_TX3P</text>
<text x="149.2" y="58.3">GND</text>
<text x="131.4" y="60.1">5VA</text>
<text x="131.4" y="61.9">5VA</text>
<text x="131.4" y="63.7">PCIE_WAKE#</text>
<text x="131.4" y="65.4">RESET#</text>
<text x="143.9" y="60.1">PCIE_RX2N</text>
<text x="144" y="61.9">PCIE_RX2P</text>
<text x="144.1" y="65.4">PCIE_TX2N</text>
<text x="149.2" y="63.7">GND</text>
<text x="131.4" y="69">3V3EEPROM</text>
<text x="131.4" y="70.8">RIBBON_ID1</text>
<text x="131.4" y="67.2">CLKREQ#</text>
<text x="143.9" y="70.8">PCIE_RX1N</text>
<text x="144.1" y="67.2">PCIE_TX2P</text>
<text x="149.2" y="69">GND</text>
<text x="131.4" y="72.6">RIBBON_ID2</text>
<text x="131.4" y="74.3">RIBBON_ID3</text>
<text x="131.4" y="76.1">PCIE_SATA#</text>
<text x="131.4" y="77.9">RSVD</text>
<text x="144" y="72.6">PCIE_RX1P</text>
<text x="144.1" y="76.1">PCIE_TX1N</text>
<text x="144.1" y="77.9">PCIE_TX1P</text>
<text x="149.2" y="74.3">GND</text>
<text x="131.4" y="79.7">RIBBON_ID4</text>
<text x="131.4" y="81.5">SMB_DATA</text>
<text x="131.4" y="83.2">SMB_ALERT#</text>
<text x="143.9" y="81.5">PCIE_RX0N</text>
<text x="144" y="83.2">PCIE_RX0P</text>
<text x="149.2" y="79.7">GND</text>
<text x="131.4" y="85">GND</text>
<text x="131.4" y="86.8">SMB_CLK</text>
<text x="131.4" y="88.6">GND</text>
<text x="144.1" y="86.8">PCIE_TX0N</text>
<text x="144.1" y="88.6">PCIE_TX0P</text>
<text x="149.2" y="85">GND</text>
<text x="131.4" y="90.3">Diff. RSVD1_N</text>
<text x="131.4" y="92.1">Diff. RSVD1_P</text>
<text x="131.4" y="93.9">3V3S</text>
<text x="131.4" y="95.7">3V3S</text>
<text x="143.9" y="92.1">PCIE_CLKN</text>
<text x="144" y="93.9">PCIE_CLKP</text>
<text x="149.2" y="90.3">GND</text>
<text x="149.2" y="95.7">GND</text>
<text x="131.4" y="101">3V3S</text>
<text x="142" y="101">Diff. RSVD2_N</text>
<text x="131.4" y="102.8">3V3S</text>
<text x="131.4" y="104.6">3V3S</text>
<text x="131.4" y="106.3">3V3S</text>
<text x="142.1" y="102.8">Diff. RSVD2_P</text>
<text x="146.6" y="106.3">USB2_N</text>
<text x="149.2" y="104.6">GND</text>
<text x="146.6" y="108.1">USB2_P</text>
<text x="38.9" y="184.6">WP</text>
<text x="38.9" y="182.8">VCC</text>
<text x="45.9" y="182.8">A0</text>
<text x="45.9" y="184.6">A1</text>
<text x="38.9" y="188.1">SDA</text>
<text x="38.9" y="186.4">SCL</text>
<text x="44.3" y="188.1">GND</text>
<text x="45.9" y="186.4">A2</text>
</g>
<text font-size="1.6" fill="#00f" x="132.3" y="98">M.2 Key-M Generic Bulk</text>
<g font-size=".5">
<text x="29.9" y=".6">5</text>
<text x="88.4" y=".6">4</text>
<text x="146.9" y=".6">3</text>
<text x="205.4" y=".6">2</text>
<text x="263.9" y=".6">1</text>
<text x=".2" y="26.9">D</text>
<text x="293.4" y="26.9">D</text>
<text x=".2" y="78.5">C</text>
<text x="293.4" y="78.5">C</text>
<text x=".2" y="130.1">B</text>
<text x="293.4" y="130.1">B</text>
<text x=".2" y="181.7">A</text>
<text x="293.4" y="181.7">A</text>
<text x="29.9" y="207.7">5</text>
<text x="88.4" y="207.7">4</text>
<text x="146.9" y="207.7">3</text>
<text x="205.4" y="207.7">2</text>
<text x="263.9" y="207.7">1</text>
</g>
</svg>
